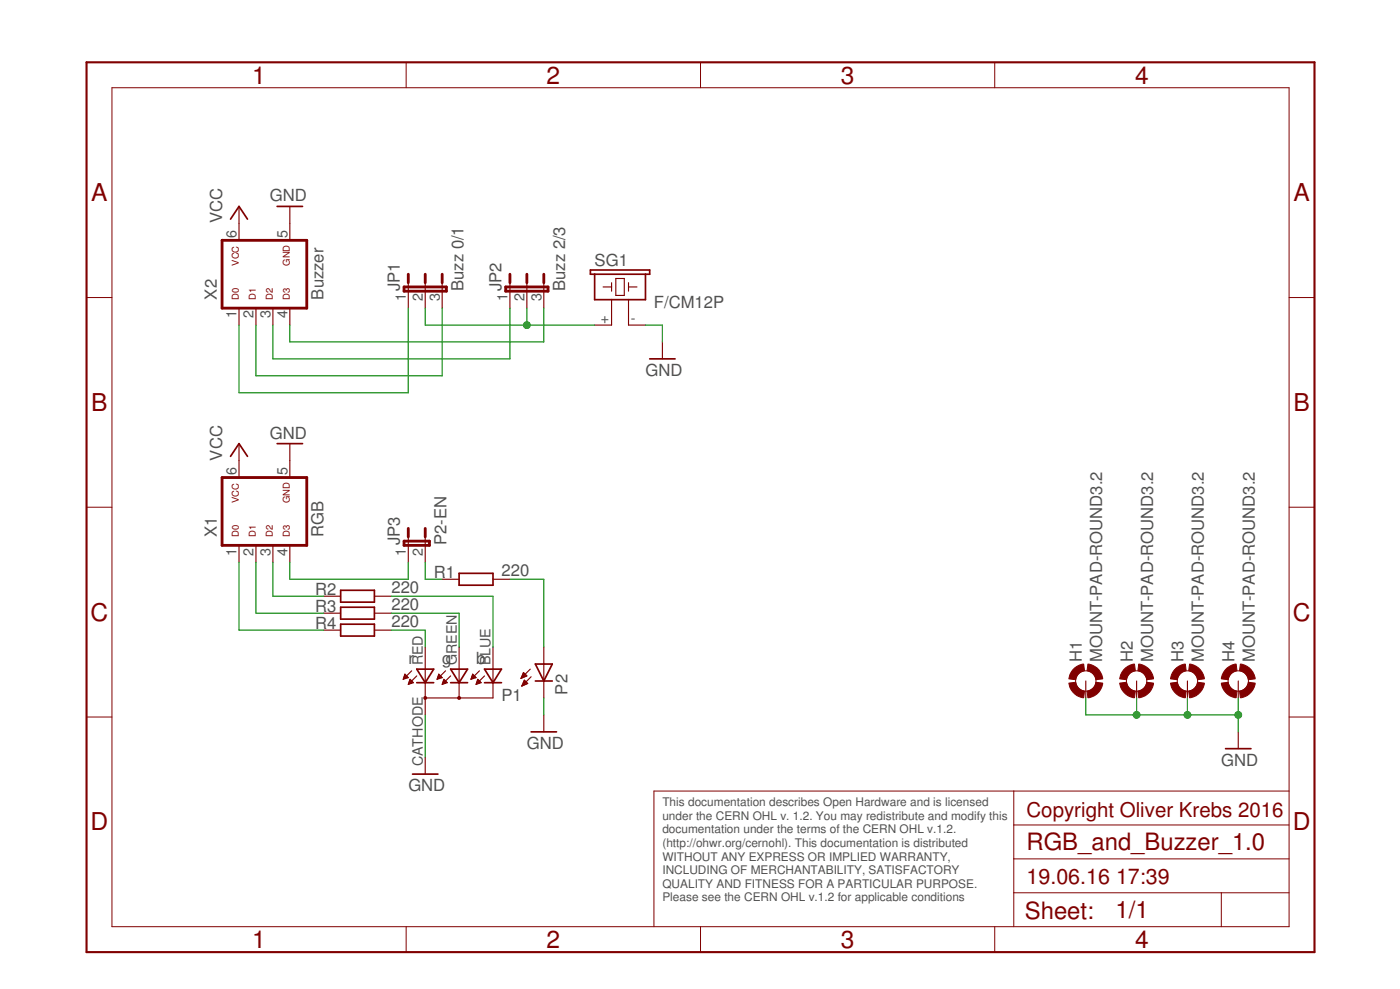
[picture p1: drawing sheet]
<svg xmlns="http://www.w3.org/2000/svg" width="210mm" height="148mm" viewBox="0 0 210 148" stroke-linecap="round" stroke-linejoin="round" font-family="sans-serif">
<g fill="none" stroke="#800000" stroke-width=".42">
<path d="M33.3 36h12.7v10.2h-12.7zM60.6 43h6.3v.6h-6.3zM61.2 41.1v1.3M63.8 41.1v1.3M66.3 41.1v1.3M75.8 43h6.4v.6h-6.4zM76.5 41.1v1.3M79 41.1v1.3M81.5 41.1v1.3M33.3 71.5h12.7v10.2h-12.7zM61.2 79.2v1.2M63.8 79.2v1.2"/>
<path d="M60.6 81.1h3.8v.6h-3.8z"/>
</g>
<g fill="none" stroke="#800000" stroke-width=".17">
<path d="M35.8 30.9v5.1M43.5 30.9v5.1M35.8 46.2v2.5M38.4 46.2v2.5M40.9 46.2v2.5M43.5 46.2v2.5M61.2 42.4v3.8M63.8 42.4v3.8M66.3 42.4v3.8M76.5 42.4v3.8M79 42.4v3.8M81.5 42.4v3.8"/>
<path d="M90.4 43h1.3M91.7 42.4v1.2M91.7 44.9v3.8h-2.5M92.3 41.7h1.3v2.6h-1.3zM94.2 43h1.3M94.2 42.4v1.2M94.2 44.9v3.8h2.6M99.3 51.2v2.6M35.8 66.5v5M43.5 66.5v5M35.8 81.7v2.5M38.4 81.7v2.5"/>
<path d="M40.9 81.7v2.5M43.5 81.7v2.5M48.5 89.3h2.6M48.5 91.9h2.6M48.5 94.4h2.6M56.1 89.3h2.6M56.1 91.9h2.6M56.1 94.4h2.6M61.2 80.4v3.8M63.8 80.4v3.8M63.8 96.9v10.2M66.3 86.8h2.5"/>
<path d="M68.8 96.9v7.7M73.9 96.9v7.7h-10.1M73.9 86.8h2.6M81.5 96.9v7.7M60.5 101.7h.1M60.5 101.6h.3M60.5 101.5h.7M60.6 101.4h.5M60.6 101.3h.4M60.7 101.2h.2M60.7 101h.1M60.7 101l-.2 .8"/>
<path d="M60.7 101l.5 .5M61.2 101.5l-.7 .3M61.2 102.5h.1M61.3 102.4h.4M61.3 102.2h.7M61.4 102.1h.4M61.4 102h.3M61.4 101.9h.2M61.5 101.8l.5 .5-.8 .2zM61.7 100.5l-.9 .9M62.5 101.3l-.9 .9M63.8 113.4v2.6"/>
<path d="M65.5 101.7h.1M65.6 101.6h.3M65.6 101.5h.7M65.7 101.4h.5M65.7 101.3h.4M65.7 101.2h.3M65.8 101h.1M65.8 101l-.3 .8M65.8 101l.5 .5-.8 .3M66.3 102.5h.1M66.4 102.4h.4M66.4 102.2h.6"/>
<path d="M66.4 102.1h.5M66.5 102h.3M66.5 101.9h.2M66.5 101.8l.6 .5-.8 .2zM66.8 100.5l-.9 .9M67.6 101.3l-.9 .9M70.6 101.7h.1M70.7 101.6h.3M70.7 101.5h.7M70.7 101.4h.6M70.8 101.3h.3M70.8 101.2h.2"/>
<path d="M70.9 101l-.3 .8M70.9 101l.5 .5M70.9 101h.1M71.4 101.5l-.8 .3M71.4 102.5h.1M71.4 102.4h.5M71.5 102.2h.6M71.5 102.1h.5M71.6 102h.3M71.6 101.9h.2M71.6 101.8l.5 .5-.7 .2zM71.9 100.5l-.9 .9"/>
<path d="M72.6 101.3l-.8 .9M78.2 101.5h.2M78.2 101.4h.5M78.3 102.7h.1M78.3 101.3h.7M78.3 101.2h.6M78.3 102.6h.4M78.4 101h.4M78.4 102.5h.5M78.4 102.4h.7M78.4 100.9h.3M78.5 102.2h.5"/>
<path d="M78.5 100.8h.1M78.5 100.8l.5 .5-.9 .3zM78.5 102.1h.3M78.6 102h.1M78.6 101.9l.5 .5-.9 .4zM79.5 100.2l-1.4 1.4M79.6 101.4l-1.4 1.4M81.5 107.1v2.5M162.8 102v2.6M170.4 102v2.6M178 102v2.6M185.7 102v2.6"/>
<path d="M185.7 109.6v2.6"/>
</g>
<g fill="none" stroke="#800000" stroke-width=".25">
<path d="M34.6 32.8l1.2-1.9 1.3 1.9M41.6 30.9h3.8M88.5 40.4h8.9v.7h-8.9zM89.2 41.1v3.8h7.6v-3.8M97.4 53.8h3.8M34.6 68.4l1.2-1.9 1.3 1.9M41.6 66.5h3.8M51.1 88.4h5v1.8h-5zM51.1 91h5v1.8h-5zM51.1 93.5h5v1.8h-5zM68.8 85.9h5.1v1.8h-5.1zM80.3 99.5h2.5l-1.3 2.5z"/>
<path d="M61.8 116h3.9M62.5 102.3h2.5M62.5 100.2h2.5l-1.2 2.1zM67.6 102.3h2.5M67.6 100.2h2.5l-1.3 2.1zM72.6 100.2h2.6l-1.3 2.1zM72.6 102.3h2.6M79.6 109.6h3.8M80.3 102h2.5M183.7 112.2h3.9"/>
<circle cx="63.8" cy="104.6" r=".17"/>
<circle cx="68.8" cy="104.6" r=".17"/>
</g>
<g fill="#800000" stroke="#800000" stroke-width=".15">
<path d="M160.8 100.4a2.58 2.58 0 0 1 1.7-.9l.1 1a1.56 1.56 0 0 0-1.3 1.3l-1-.1a2.47 2.47 0 0 1 .5-1.3z" fill-rule="evenodd"/>
<path d="M160.3 102.3l1-.1a1.57 1.57 0 0 0 1.3 1.3l-.1 1a2.53 2.53 0 0 1-2.2-2.2z" fill-rule="evenodd"/>
<path d="M163 103.5a1.51 1.51 0 0 0 1.3-1.3l1 .1a2.48 2.48 0 0 1-2.2 2.2z" fill-rule="evenodd"/>
<path d="M163.1 99.5a2.48 2.48 0 0 1 2.2 2.2l-1 .1a1.51 1.51 0 0 0-1.3-1.3z" fill-rule="evenodd"/>
<path d="M168.5 100.4a2.58 2.58 0 0 1 1.6-.9l.1 1a1.56 1.56 0 0 0-1.3 1.3l-1-.1a2.47 2.47 0 0 1 .6-1.3z" fill-rule="evenodd"/>
<path d="M167.9 102.3l1-.1a1.57 1.57 0 0 0 1.3 1.3l-.1 1a2.53 2.53 0 0 1-2.2-2.2z" fill-rule="evenodd"/>
<path d="M170.6 103.5a1.51 1.51 0 0 0 1.3-1.3l1.1 .1a2.48 2.48 0 0 1-2.3 2.2z" fill-rule="evenodd"/>
<path d="M170.7 99.5a2.52 2.52 0 0 1 2.3 2.2l-1.1 .1a1.51 1.51 0 0 0-1.3-1.3z" fill-rule="evenodd"/>
<path d="M176.1 100.4a2.58 2.58 0 0 1 1.6-.9l.1 1a1.56 1.56 0 0 0-1.3 1.3l-1-.1a2.47 2.47 0 0 1 .6-1.3z" fill-rule="evenodd"/>
<path d="M175.5 102.3l1-.1a1.57 1.57 0 0 0 1.3 1.3l-.1 1a2.53 2.53 0 0 1-2.2-2.2z" fill-rule="evenodd"/>
<path d="M178.2 103.5a1.57 1.57 0 0 0 1.4-1.3l1 .1a2.54 2.54 0 0 1-2.2 2.2z" fill-rule="evenodd"/>
<path d="M178.4 99.5a2.52 2.52 0 0 1 2.2 2.2l-1 .1a1.56 1.56 0 0 0-1.4-1.3z" fill-rule="evenodd"/>
<path d="M183.7 100.4a2.58 2.58 0 0 1 1.6-.9l.2 1a1.56 1.56 0 0 0-1.4 1.3l-1-.1a2.47 2.47 0 0 1 .6-1.3z" fill-rule="evenodd"/>
<path d="M183.1 102.3l1-.1a1.57 1.57 0 0 0 1.4 1.3l-.2 1a2.53 2.53 0 0 1-2.2-2.2z" fill-rule="evenodd"/>
<path d="M185.8 103.5a1.57 1.57 0 0 0 1.4-1.3l1 .1a2.54 2.54 0 0 1-2.2 2.2z" fill-rule="evenodd"/>
<path d="M186 99.5a2.52 2.52 0 0 1 2.2 2.2l-1 .1a1.56 1.56 0 0 0-1.4-1.3z" fill-rule="evenodd"/>
</g>
<g fill="none" stroke="#800000" stroke-width=".15">
<path d="M16.8 13.1h176.5v125.7h-176.5zM60.9 9.3v3.8M105 9.3v3.8M149.1 9.3v3.8M13 44.6h3.8M193.3 44.6h3.8M13 76h3.8M193.3 76h3.8M13 107.4h3.8M152 118.5v20.3M193.3 118.5h-95.3v20.3M193.3 107.4h3.8"/>
<path d="M60.9 138.8v3.8M105 138.8v3.8M149.1 138.8v3.8M152 133.8h41.3M152 128.7h41.3M152 123.6h41.3M183.1 133.8v5"/>
<circle cx="162.8" cy="102" r="1.52"/>
<circle cx="170.4" cy="102" r="1.52"/>
<circle cx="178" cy="102" r="1.52"/>
<circle cx="185.7" cy="102" r="1.52"/>
</g>
<path d="M13 9.3h184.1v133.3h-184.1z" fill="none" stroke="#800000" stroke-width=".32"/>
<g fill="none" stroke="#008000" stroke-width=".17">
<path d="M61.2 46.2v12.6h-25.4v-10.1M63.8 46.2v2.5h25.4M66.3 46.2v10.1h-27.9v-7.6M76.5 46.2v7.6h-35.6v-5.1M79 46.2v2.5M81.5 46.2v5h-38v-2.5M96.8 48.7h2.5v2.5M35.8 84.2v10.2h12.7M38.4 84.2v7.7h10.1M40.9 84.2v5.1h7.6M43.5 84.2v2.6h17.7v-2.6M58.7 94.4h5.1v2.5"/>
<path d="M58.7 89.3h15.2v7.6M58.7 91.9h10.1v5M63.8 84.2v2.6h2.5M76.5 86.8h5v10.1M63.8 107.1v6.3M81.5 104.6v2.5M162.8 104.6v2.5h22.9M170.4 104.6v2.5M178 104.6v2.5M185.7 104.6v5"/>
</g>
<g fill="#008000" stroke="#008000" stroke-width=".15">
<circle cx="185.7" cy="107.1" r=".51"/>
<circle cx="178" cy="107.1" r=".51"/>
<circle cx="170.4" cy="107.1" r=".51"/>
<circle cx="79" cy="48.7" r=".51"/>
</g>
<g font-size="3.7" fill="#800000">
<text x="37.8" y="12.5">1</text>
<text x="82" y="12.5">2</text>
<text x="126.1" y="12.5">3</text>
<text x="170.2" y="12.5">4</text>
<text x="13.7" y="30.1">A</text>
<text x="193.9" y="30.1">A</text>
<text x="13.7" y="61.6">B</text>
<text x="193.9" y="61.6">B</text>
<text x="13.5" y="93">C</text>
<text x="193.8" y="93">C</text>
<text x="13.5" y="124.4">D</text>
<text x="193.8" y="124.4">D</text>
<text x="37.8" y="142">1</text>
<text x="82" y="142">2</text>
<text x="126.1" y="142">3</text>
<text x="170.2" y="142">4</text>
</g>
<g font-size="3.6" fill="#800000">
<text x="153.9" y="127.4">RGB_and_Buzzer_1.0</text>
<text x="153.7" y="137.7">Sheet:</text>
<text x="167.2" y="137.6">1/1</text>
</g>
<g font-size="3.2" fill="#800000">
<text x="153.9" y="132.5">19.06.16</text>
<text x="167.3" y="132.5">17:39</text>
</g>
<text font-size="3.1" fill="#800000" x="153.9" y="122.3">Copyright Oliver Krebs 2016</text>
<g font-size="2.5" fill="#505050">
<text x="33.3" y="33.5" transform="rotate(-90 33.3 33.5)">VCC</text>
<text x="40.4" y="30.2">GND</text>
<text x="89.2" y="39.8">SG1</text>
<text x="32.5" y="44.9" transform="rotate(-90 32.5 44.9)">X2</text>
<text x="48.5" y="44.9" transform="rotate(-90 48.5 44.9)">Buzzer</text>
<text x="60" y="43.6" transform="rotate(-90 60 43.6)">JP1</text>
<text x="69.5" y="43.6" transform="rotate(-90 69.5 43.6)">Buzz 0/1</text>
<text x="75.2" y="43.6" transform="rotate(-90 75.2 43.6)">JP2</text>
<text x="84.7" y="43.6" transform="rotate(-90 84.7 43.6)">Buzz 2/3</text>
<text x="98" y="46.2">F/CM12P</text>
<text x="96.8" y="56.3">GND</text>
<text x="40.4" y="65.7">GND</text>
<text x="33.3" y="69" transform="rotate(-90 33.3 69)">VCC</text>
<text x="32.5" y="80.4" transform="rotate(-90 32.5 80.4)">X1</text>
<text x="48.5" y="80.4" transform="rotate(-90 48.5 80.4)">RGB</text>
<text x="60" y="81.7" transform="rotate(-90 60 81.7)">JP3</text>
<text x="66.9" y="81.7" transform="rotate(-90 66.9 81.7)">P2-EN</text>
<text x="47.3" y="89.1">R2</text>
<text x="58.7" y="88.8">220</text>
<text x="65" y="86.6">R1</text>
<text x="75.2" y="86.3">220</text>
<text x="47.3" y="91.6">R3</text>
<text x="47.3" y="94.2">R4</text>
<text x="58.7" y="91.4">220</text>
<text x="58.7" y="93.9">220</text>
<text x="61.2" y="99.5">r</text>
<text x="66.3" y="99.5">g</text>
<text x="71.4" y="99.5">b</text>
<text x="162.2" y="99.2" transform="rotate(-90 162.2 99.2)">H1</text>
<text x="165.3" y="99.2" transform="rotate(-90 165.3 99.2)">MOUNT-PAD-ROUND3.2</text>
<text x="169.8" y="99.2" transform="rotate(-90 169.8 99.2)">H2</text>
<text x="172.9" y="99.2" transform="rotate(-90 172.9 99.2)">MOUNT-PAD-ROUND3.2</text>
<text x="177.5" y="99.2" transform="rotate(-90 177.5 99.2)">H3</text>
<text x="180.5" y="99.2" transform="rotate(-90 180.5 99.2)">MOUNT-PAD-ROUND3.2</text>
<text x="185.1" y="99.2" transform="rotate(-90 185.1 99.2)">H4</text>
<text x="188.1" y="99.2" transform="rotate(-90 188.1 99.2)">MOUNT-PAD-ROUND3.2</text>
<text x="75.2" y="105.1">P1</text>
<text x="85.1" y="104" transform="rotate(-90 85.1 104)">P2</text>
<text x="79" y="112.2">GND</text>
<text x="61.2" y="118.5">GND</text>
<text x="183.1" y="114.7">GND</text>
</g>
<g font-size="2.1" fill="#505050">
<text x="35.5" y="35.6" transform="rotate(-90 35.5 35.6)">6</text>
<text x="43.1" y="35.6" transform="rotate(-90 43.1 35.6)">5</text>
<text x="35.5" y="47.7" transform="rotate(-90 35.5 47.7)">1</text>
<text x="38" y="47.7" transform="rotate(-90 38 47.7)">2</text>
<text x="40.6" y="47.7" transform="rotate(-90 40.6 47.7)">3</text>
<text x="43.1" y="47.7" transform="rotate(-90 43.1 47.7)">4</text>
<text x="60.9" y="45.2" transform="rotate(-90 60.9 45.2)">1</text>
<text x="63.4" y="45.2" transform="rotate(-90 63.4 45.2)">2</text>
<text x="65.9" y="45.2" transform="rotate(-90 65.9 45.2)">3</text>
<text x="76.1" y="45.2" transform="rotate(-90 76.1 45.2)">1</text>
<text x="78.6" y="45.2" transform="rotate(-90 78.6 45.2)">2</text>
<text x="81.2" y="45.2" transform="rotate(-90 81.2 45.2)">3</text>
<text x="90.1" y="48.3">+</text>
<text x="94.6" y="48.3">-</text>
<text x="35.5" y="71.2" transform="rotate(-90 35.5 71.2)">6</text>
<text x="43.1" y="71.2" transform="rotate(-90 43.1 71.2)">5</text>
<text x="35.5" y="83.2" transform="rotate(-90 35.5 83.2)">1</text>
<text x="38" y="83.2" transform="rotate(-90 38 83.2)">2</text>
<text x="40.6" y="83.2" transform="rotate(-90 40.6 83.2)">3</text>
<text x="43.1" y="83.2" transform="rotate(-90 43.1 83.2)">4</text>
<text x="60.9" y="83.2" transform="rotate(-90 60.9 83.2)">1</text>
<text x="63.4" y="83.2" transform="rotate(-90 63.4 83.2)">2</text>
<text x="63.4" y="99.7" transform="rotate(-90 63.4 99.7)">RED</text>
<text x="68.5" y="99.7" transform="rotate(-90 68.5 99.7)">GREEN</text>
<text x="73.6" y="99.7" transform="rotate(-90 73.6 99.7)">BLUE</text>
<text x="63.4" y="114.8" transform="rotate(-90 63.4 114.8)">CATHODE</text>
</g>
<g font-size="1.8" fill="#505050">
<text x="99.3" y="120.8">This documentation describes Open Hardware and is licensed</text>
<text x="99.3" y="122.8">under the CERN OHL v. 1.2. You may redistribute and modify this</text>
<text x="99.3" y="124.9">documentation under the terms of the CERN OHL v.1.2.</text>
<text x="99.3" y="126.9">(http://ohwr.org/cernohl). This documentation is distributed</text>
<text x="99.3" y="128.9">WITHOUT ANY EXPRESS OR IMPLIED WARRANTY,</text>
<text x="99.3" y="131">INCLUDING OF MERCHANTABILITY, SATISFACTORY</text>
<text x="99.3" y="133">QUALITY AND FITNESS FOR A PARTICULAR PURPOSE.</text>
<text x="99.3" y="135">Please see the CERN OHL v.1.2 for applicable conditions</text>
</g>
<g font-size="1.4" fill="#800000">
<text x="35.8" y="39.8" transform="rotate(-90 35.8 39.8)">VCC</text>
<text x="43.4" y="39.8" transform="rotate(-90 43.4 39.8)">GND</text>
<text x="35.8" y="44.9" transform="rotate(-90 35.8 44.9)">D0</text>
<text x="38.4" y="44.9" transform="rotate(-90 38.4 44.9)">D1</text>
<text x="40.9" y="44.9" transform="rotate(-90 40.9 44.9)">D2</text>
<text x="43.4" y="44.9" transform="rotate(-90 43.4 44.9)">D3</text>
<text x="35.8" y="75.4" transform="rotate(-90 35.8 75.4)">VCC</text>
<text x="43.4" y="75.4" transform="rotate(-90 43.4 75.4)">GND</text>
<text x="35.8" y="80.4" transform="rotate(-90 35.8 80.4)">D0</text>
<text x="38.4" y="80.4" transform="rotate(-90 38.4 80.4)">D1</text>
<text x="40.9" y="80.4" transform="rotate(-90 40.9 80.4)">D2</text>
<text x="43.4" y="80.4" transform="rotate(-90 43.4 80.4)">D3</text>
</g>
</svg>
